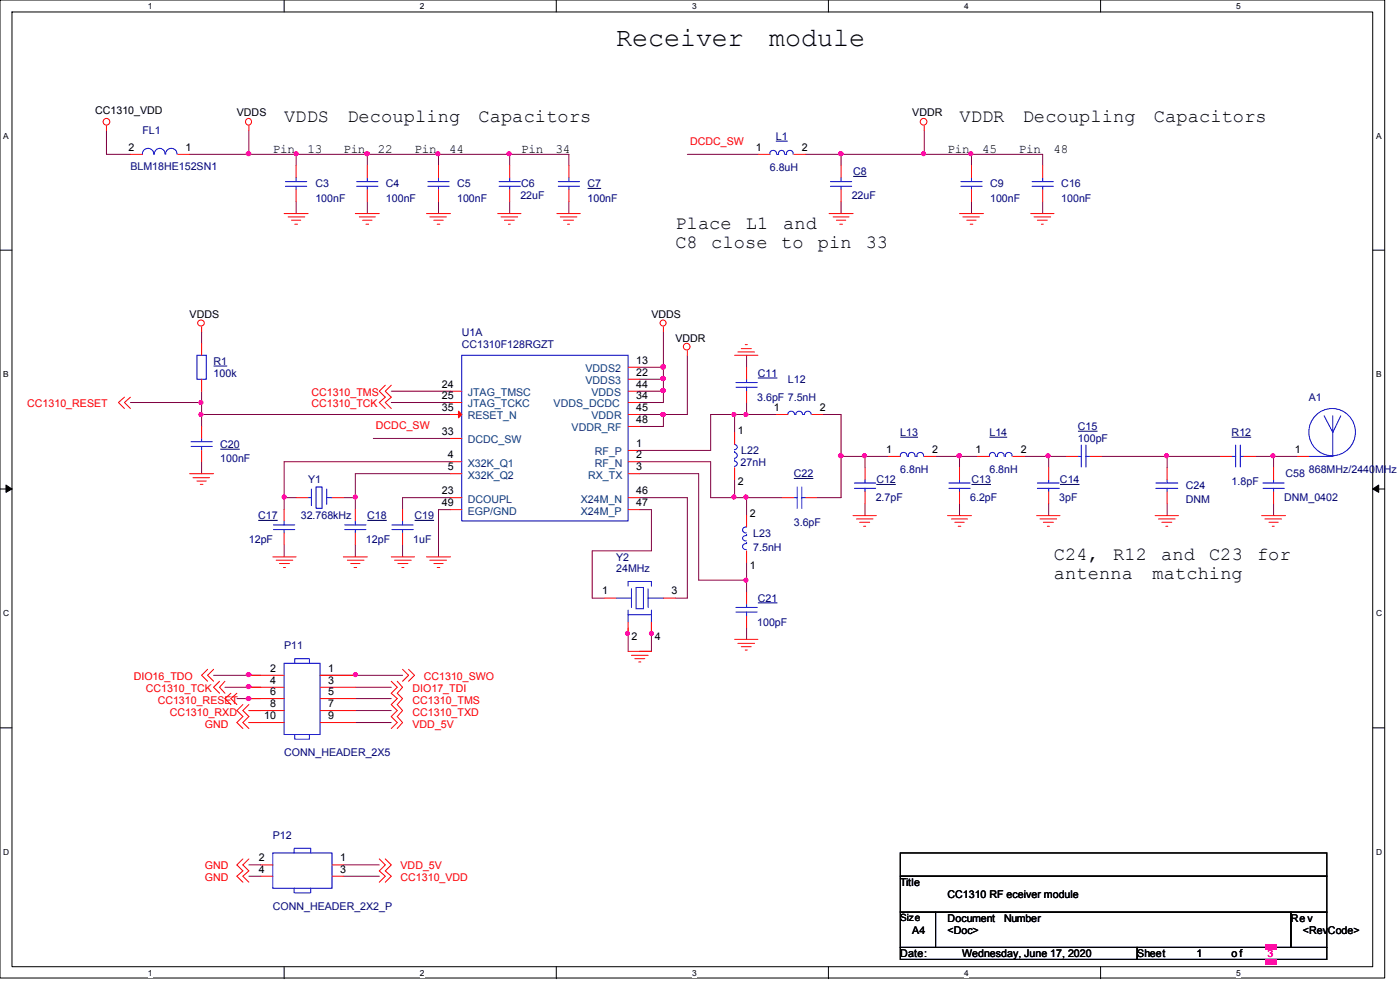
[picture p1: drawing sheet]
<svg xmlns="http://www.w3.org/2000/svg" width="297mm" height="210mm" viewBox="0 0 297 210" stroke-linecap="round" stroke-linejoin="round" font-family="sans-serif">
<path d="M0 0h293.8v207.5h-293.8zM2.5 2.5h288.7v202.6h-288.7z" fill="none" stroke="#000" stroke-width=".21"/>
<g fill="#fff">
<path d="M31.3 .3h1v2h-1z"/>
<path d="M31.3 205.3h1v2h-1z"/>
</g>
<path d="M60.3 0v2.5M60.3 205.1v2.5" fill="none" stroke="#000" stroke-width=".21"/>
<g fill="#fff">
<path d="M89.1 .3h1v2h-1z"/>
<path d="M89.1 205.3h1v2h-1z"/>
</g>
<path d="M118 0v2.5M118 205.1v2.5" fill="none" stroke="#000" stroke-width=".21"/>
<g fill="#fff">
<path d="M146.8 .3h1v2h-1z"/>
<path d="M146.8 205.3h1v2h-1z"/>
</g>
<path d="M175.7 0v2.5M175.7 205.1v2.5" fill="none" stroke="#000" stroke-width=".21"/>
<g fill="#fff">
<path d="M204.5 .3h1v2h-1z"/>
<path d="M204.5 205.3h1v2h-1z"/>
</g>
<path d="M233.5 0v2.5M233.5 205.1v2.5" fill="none" stroke="#000" stroke-width=".21"/>
<g fill="#fff">
<path d="M262.3 .3h1v2h-1z"/>
<path d="M262.3 205.3h1v2h-1z"/>
<path d="M.7 27.8h1.2v2h-1.2z"/>
<path d="M291.9 27.8h1.2v2h-1.2z"/>
<path d="M.7 78.3h1.2v2h-1.2z"/>
<path d="M291.9 78.3h1.2v2h-1.2z"/>
</g>
<path d="M0 53.1h2.5M291.2 53.1h2.6" fill="none" stroke="#000" stroke-width=".21"/>
<g fill="#fff">
<path d="M.7 129h1.3v2h-1.3z"/>
<path d="M291.9 129h1.3v2h-1.3z"/>
</g>
<path d="M0 103.7h2.5M291.2 103.7h2.6" fill="none" stroke="#000" stroke-width=".21"/>
<path d="M1.3 102.9l1.2 .8-1.2 .7zM291.2 103.7l1.3-.8v1.5z" fill="#000" stroke="#000" stroke-width=".21"/>
<g fill="#fff">
<path d="M.7 179.7h1.3v1.9h-1.3z"/>
<path d="M291.9 179.7h1.3v1.9h-1.3z"/>
</g>
<path d="M0 154.4h2.5M291.2 154.4h2.6M191 180.9h90.5v5h-90.5zM191 185.9h90.5v7.6h-90.5zM191 193.5h7.5v7.5h-7.5zM198.5 193.5h75.4v7.5h-75.4zM273.9 193.5h7.6v7.5h-7.6zM191 201h50.2v2.5h-50.2zM241.2 201h40.3v2.5h-40.3z" fill="none" stroke="#000" stroke-width=".21"/>
<g fill="none" stroke="#800040" stroke-width=".21">
<path d="M22.6 27.7v5h5.1M40.2 32.7h12.6M52.8 27.7v5M52.8 32.7h10M62.8 32.7v2.4M62.8 32.7h15.1M77.9 32.7h15.1M77.9 32.7v2.4M93 32.7h15.1M93 32.7v2.4M108.1 32.7h12.6v2.4M108.1 32.7v2.4"/>
<path d="M145.8 32.7h15M170.9 32.7h7.5M178.4 32.7v2.4M178.4 32.7h17.7M196.1 32.7h10M196.1 27.7v5M206.1 32.7h15.1v2.4M206.1 32.7v2.4M62.8 42.8v2.5M77.9 42.8v2.5M93 42.8v2.5M108.1 42.8v2.5"/>
<path d="M120.7 42.8v2.5M178.4 42.8v2.5M206.1 42.8v2.5M221.2 42.8v2.5M42.8 70.4v2.4M135.7 77.9h5M140.7 70.4v7.5M140.7 77.9v2.5M145.8 75.4v12.5h-5.1M158.4 75.4v2.5M27.7 85.4h15.1M42.8 83v2.4"/>
<path d="M42.8 97.9v2.6M42.8 87.9h52.8M42.8 87.9v2.6M42.8 85.4v2.5M79.2 93h16.4M83 83h12.6M83 85.4h12.6M95.6 97.9h-35.3v7.7M135.7 97.9h15.1v7.7h5M135.7 80.4h5M135.7 83h5M135.7 87.9h5"/>
<path d="M140.7 83v2.4h-5M140.7 80.4v2.6M140.7 87.9v2.6h-5M155.8 87.9h-5v7.6h-15.1M155.8 87.9v3.8M155.8 87.9h2.6M158.4 87.9h6.2M158.4 85.4v2.5M174.6 87.9h3.8v8.9M178.4 96.8v8.8h-5.1M178.4 96.8h5.1M183.5 96.8v2.4"/>
<path d="M183.5 96.8h4.9M198.5 96.8h5.1M203.6 96.8h3.8M203.6 96.8v2.4M217.4 96.8h5.1M222.5 96.8h3.6M222.5 96.8v2.4M233.8 96.8h13.8M247.6 96.8v2.4M247.6 96.8h11.3M266.4 96.8h3.8M270.2 96.8h4.9"/>
<path d="M270.2 96.8v2.4M60.3 105.6h2.5M60.3 105.6v2.5M60.3 115.6v2.5M72.8 105.6h2.6M75.4 105.6v2.5M75.4 115.6v2.5M85.4 115.6v2.5M95.6 108.1h-2.6v10M95.6 100.5h-20.2v5.1M95.6 105.6h-10.2v2.5M135.7 105.6h10.1v21.3h-2.5"/>
<path d="M135.7 108.1h2.5v8.8h-12.6v10h2.6M135.7 100.5h12.5v22.6h10.2M155.8 101.8v3.8M155.8 105.6h2.6M158.4 105.6v3.8M158.4 105.6h7.5M158.4 119.4v3.7M183.5 106.8v2.6M203.6 106.8v2.6M222.5 106.8v2.6M247.6 106.8v2.6M270.2 106.8v2.6"/>
<path d="M133.3 133.2v5M138.2 132v6.2h-2.5M158.4 123.1v2.5M158.4 133.2v2.4M45.3 143.2h10M47.7 145.8h7.6M50.3 148.2h5M52.8 150.7h2.5M52.8 153.3h2.5M67.9 143.2h17.5M75.4 145.8h7.6M75.4 148.2h7.6"/>
<path d="M75.4 150.7h7.6M75.4 153.3h7.6M52.8 183.5h2.5M52.8 185.9h2.5M72.8 183.5h7.7M72.8 185.9h7.7"/>
</g>
<g fill="#f0f" stroke="#f0f" stroke-width=".21">
<circle cx="206" cy="32.6" r=".42"/>
<circle cx="158.2" cy="87.9" r=".42"/>
<circle cx="178.4" cy="96.7" r=".46"/>
<circle cx="183.4" cy="96.7" r=".42"/>
<circle cx="60.3" cy="105.4" r=".42"/>
<circle cx="75.4" cy="105.4" r=".42"/>
<circle cx="42.6" cy="87.9" r=".42"/>
<circle cx="140.7" cy="80.3" r=".46"/>
<circle cx="140.7" cy="77.8" r=".49"/>
<circle cx="140.7" cy="82.8" r=".46"/>
<circle cx="140.7" cy="87.9" r=".46"/>
<circle cx="108" cy="32.6" r=".42"/>
<circle cx="92.9" cy="32.6" r=".42"/>
<circle cx="77.9" cy="32.6" r=".46"/>
<circle cx="62.8" cy="32.6" r=".42"/>
<circle cx="52.8" cy="32.6" r=".46"/>
<circle cx="195.9" cy="32.6" r=".42"/>
<circle cx="178.4" cy="32.6" r=".46"/>
<circle cx="138.2" cy="134.4" r=".42"/>
<circle cx="158.2" cy="105.4" r=".42"/>
<circle cx="158.2" cy="123.1" r=".42"/>
<circle cx="155.7" cy="87.9" r=".42"/>
<circle cx="155.7" cy="105.4" r=".42"/>
<circle cx="270" cy="96.7" r=".42"/>
<circle cx="222.3" cy="96.7" r=".42"/>
<circle cx="42.6" cy="85.4" r=".42"/>
<circle cx="247.5" cy="96.7" r=".42"/>
<circle cx="203.5" cy="96.7" r=".46"/>
<circle cx="133.1" cy="134.4" r=".42"/>
<circle cx="52.8" cy="143.1" r=".46"/>
<circle cx="52.8" cy="145.6" r=".46"/>
<circle cx="52.8" cy="148.2" r=".46"/>
<circle cx="75.4" cy="143.1" r=".42"/>
</g>
<g fill="none" stroke="#f00" stroke-width=".21">
<path d="M22.6 26.7v1M52.8 26.7v1M196.1 26.7v1M60.3 45.3h5.1M61.1 46h3.6M61.8 46.7h2M62.5 47.6h.6M75.4 45.3h5.1M76.2 46h3.4M76.9 46.7h2M77.6 47.6h.6M90.5 45.3h5.1"/>
<path d="M91.2 46h3.5M92 46.7h2M92.7 47.6h.6M105.6 45.3h4.9M106.3 46h3.5M107 46.7h2.1M107.8 47.6h.5M118.2 45.3h4.9M118.9 46h3.5M119.6 46.7h2.1M120.4 47.6h.4M175.9 45.3h5.1"/>
<path d="M176.7 46h3.4M177.4 46.7h2M178.1 47.6h.6M203.6 45.3h5M204.3 46h3.5M205.1 46.7h2M205.8 47.6h.6M218.7 45.3h4.9M219.4 46h3.5M220.1 46.7h2.1M220.9 47.6h.4M42.8 69.3v1.1"/>
<path d="M140.7 69.3v1.1M145.8 74.4v1M155.8 75.4h5M156.5 74.7h3.6M157.3 74h2.1M158.1 73.1h.4M26.4 84.3l-1.3 1.1 1.3 1.3M27.7 84.3l-1.3 1.1 1.3 1.3M81.7 81.7l-1.2 1.3 1.2 1.3-1.2 1.1 1.2 1.3M83 81.7l-1.3 1.3 1.3 1.3-1.3 1.1 1.3 1.3M40.2 100.5h5.1M40.9 101.3h3.6"/>
<path d="M41.8 102h2M42.5 102.7h.6M57.9 118.1h4.9M58.6 118.8h3.5M59.3 119.5h2.1M72.8 118.1h5.1M73.7 118.8h3.5M74.4 119.5h2M83 118.1h4.9M83.7 118.8h3.5M84.4 119.5h2.1M90.5 118.1h5.1"/>
<path d="M91.2 118.8h3.5M92 119.5h2M181 109.4h4.9M181.7 110.1h3.5M182.4 110.8h2.1M183.2 111.6h.4M201 109.4h5.1M201.9 110.1h3.3M202.6 110.8h1.9M203.3 111.6h.5M219.9 109.4h5M220.6 110.1h3.6"/>
<path d="M221.3 110.8h2.2M222.2 111.6h.4M245.1 109.4h4.9M245.8 110.1h3.5M246.5 110.8h2.1M247.3 111.6h.4M267.6 109.4h5.1M268.3 110.1h3.6M269.2 110.8h2M269.9 111.6h.4M60.1 120.4h.5M75.1 120.4h.6"/>
<path d="M85.3 120.4h.4M92.7 120.4h.6M133.3 138.2h4.9M134 139h3.5M134.7 139.7h2.1M155.8 135.6h5M156.5 136.5h3.6M157.3 137.2h2.1M158.1 137.9h.4M44 142l-1.2 1.2 1.2 1.3M45.3 142l-1.3 1.2 1.3 1.3M46.6 144.5l-1.3 1.3 1.3 1.3"/>
<path d="M47.7 144.5l-1.1 1.3 1.1 1.3M49 147.1l-1.3 1.1 1.3 1.3M50.3 147.1l-1.3 1.1 1.3 1.3M51.5 149.5l-1.2 1.2 1.2 1.3-1.2 1.3 1.2 1.2M52.8 149.5l-1.3 1.2 1.3 1.3-1.3 1.3 1.3 1.2M83 144.5l1.3 1.3-1.3 1.3 1.3 1.1-1.3 1.3 1.3 1.2-1.3 1.3 1.3 1.3-1.3 1.2M84.3 144.5l1.1 1.3-1.1 1.3 1.1 1.1-1.1 1.3 1.1 1.2-1.1 1.3 1.1 1.3-1.1 1.2M85.4 142l1.3 1.2-1.3 1.3M86.7 142l1.2 1.2-1.2 1.3M135.5 140.4h.4M51.5 182.2l-1.2 1.3 1.2 1.2-1.2 1.2 1.2 1.2M52.8 182.2l-1.3 1.3 1.3 1.2-1.3 1.2 1.3 1.2"/>
<path d="M80.5 182.2l1.2 1.3-1.2 1.2 1.2 1.2-1.2 1.2M81.7 182.2l1.3 1.3-1.3 1.2 1.3 1.2-1.3 1.2"/>
<circle cx="22.6" cy="25.8" r=".71"/>
<circle cx="52.7" cy="25.8" r=".67"/>
<circle cx="195.9" cy="25.8" r=".71"/>
<circle cx="42.7" cy="68.5" r=".68"/>
<circle cx="140.7" cy="68.5" r=".63"/>
<circle cx="145.7" cy="73.5" r=".71"/>
</g>
<g fill="#f0f">
<path d="M268.3 200.4h1.2v1.1h-1.2z"/>
<path d="M269.6 200.4h1.1v1.1h-1.1z"/>
<path d="M269.6 203.5h1.1v1.1h-1.1z"/>
<path d="M268.3 203.5h1.2v1.1h-1.2z"/>
</g>
<path d="M191 180.9h90.5v5h-90.5zM191 185.9h90.5v7.6h-90.5zM191 193.5h7.5v7.5h-7.5zM198.5 193.5h75.4v7.5h-75.4zM273.9 193.5h7.6v7.5h-7.6zM191 201h50.2v2.5h-50.2zM241.2 201h40.3v2.5h-40.3z" fill="none" stroke="#000" stroke-width=".21"/>
<g fill="#f0f">
<path d="M268.3 200.4h1.2v1.1h-1.2z"/>
<path d="M269.6 200.4h1.1v1.1h-1.1z"/>
<path d="M269.6 203.5h1.1v1.1h-1.1z"/>
<path d="M268.3 203.5h1.2v1.1h-1.2z"/>
</g>
<path d="M191 180.9h90.5v5h-90.5zM191 185.9h90.5v7.6h-90.5zM191 193.5h7.5v7.5h-7.5zM198.5 193.5h75.4v7.5h-75.4zM273.9 193.5h7.6v7.5h-7.6zM191 201h50.2v2.5h-50.2zM241.2 201h40.3v2.5h-40.3z" fill="none" stroke="#000" stroke-width=".21"/>
<g fill="#f0f">
<path d="M268.3 200.4h1.2v1.1h-1.2z"/>
<path d="M269.6 200.4h1.1v1.1h-1.1z"/>
<path d="M269.6 203.5h1.1v1.1h-1.1z"/>
<path d="M268.3 203.5h1.2v1.1h-1.2z"/>
</g>
<g fill="none" stroke="#00f" stroke-width=".21">
<path d="M32.6 32.7a1.19 1.19 0 0 0-1.2-1.2 1.19 1.19 0 0 0-1.2 1.2M35 32.7a1.13 1.13 0 0 0-1.1-1.2 1.13 1.13 0 0 0-1.1 1.2M37.5 32.7a1.19 1.19 0 0 0-1.2-1.2 1.19 1.19 0 0 0-1.1 1.2M60.6 39.5h4.5M60.6 38.5h4.5M62.8 39.5v.7M62.8 37.7v.8M75.7 39.5h4.5M75.7 38.5h4.5M77.9 39.5v.7M77.9 37.7v.8M90.8 39.5h4.5"/>
<path d="M90.8 38.5h4.5M93 39.5v.7M93 37.7v.8M105.9 39.5h4.5M105.9 38.5h4.5M108.1 39.5v.7M108.1 37.7v.8M118.4 39.5h4.6M118.4 38.5h4.6M120.7 39.5v.7M120.7 37.7v.8M164.7 32.7a.69 .69 0 0 0-.7-.8 .69 .69 0 0 0-.6 .8"/>
<path d="M164.9 32.7h.3M166.4 32.7a.64 .64 0 0 0-.6-.8 .64 .64 0 0 0-.6 .8M166.6 32.7h.3M168.2 32.7a.69 .69 0 0 0-.7-.8 .69 .69 0 0 0-.6 .8M176.2 39.5h4.5M176.2 38.5h4.5M178.4 39.5v.7M178.4 37.7v.8M203.8 39.5h4.6M203.8 38.5h4.6M206.1 39.5v.7M206.1 37.7v.8"/>
<path d="M218.9 39.5h4.6M218.9 38.5h4.6M221.2 39.5v.7M221.2 37.7v.8M41.8 75.4h2v5h-2zM98 75.4h35.3v35.1h-35.3zM40.5 94.7h4.5M40.5 93.7h4.5M42.8 94.7v.8M42.8 93v.7M155.8 96a.63 .63 0 0 1 .6 .6 .63 .63 0 0 1-.6 .6M155.8 94.3a.56 .56 0 0 1 .6 .6 .56 .56 0 0 1-.6 .5"/>
<path d="M155.8 97.5v.3a.56 .56 0 0 1 .6 .6 .56 .56 0 0 1-.6 .5M155.8 95.7v.3M156.1 82.1h4.5M156.1 81.1h4.5M158.4 82.1v.9M158.4 80.4v.7M168.5 87.9a.7 .7 0 0 0-.7-.7 .7 .7 0 0 0-.7 .7M170.2 87.9a.7 .7 0 0 0-.7-.7 .7 .7 0 0 0-.7 .7h-.1M172.1 87.9a.7 .7 0 0 0-.7-.7 .7 .7 0 0 0-.7 .7h-.3M192.4 96.8a.69 .69 0 0 0-.7-.8 .69 .69 0 0 0-.7 .8M192.5 96.8h.2M194.1 96.8a.69 .69 0 0 0-.7-.8 .69 .69 0 0 0-.7 .8"/>
<path d="M195.9 96.8a.7 .7 0 0 0-.7-.8 .7 .7 0 0 0-.7 .8h-.3M211.2 96.8a.63 .63 0 0 0-.7-.8 .63 .63 0 0 0-.6 .8M213 96.8a.7 .7 0 0 0-.7-.8 .7 .7 0 0 0-.7 .8h-.3M214.7 96.8a.7 .7 0 0 0-.7-.8 .7 .7 0 0 0-.7 .8h-.1M228.7 96.8h.7M229.4 94.4v4.7M230.4 94.4v4.7M230.4 96.8h.8M261.3 96.8h.8M262.1 94.4v4.7M263.1 94.4v4.7M263.1 96.8h.7"/>
<path d="M280.9 88.2l1.8 3.5 1.7-3.5M282.7 88.2v8.6h-5M58 112.3h4.5M58 111.4h4.5M60.3 112.3v.7M60.3 110.5v.9M65.4 105.6h.7M65.4 107.3h.1M66.1 103.7v3.3M66.1 105.6h.1M66.1 107h.1M66.1 107v.3"/>
<path d="M66.1 107.3h.1M67.1 103.3h1.2v4.5h-1.2zM69.3 107h.1M69.3 105.6h1.1M69.3 103.7v3.1M69.3 106.8h.1M69.3 106.8v.2M70.2 107h.1M70.4 105.6h.1M73.1 112.3h4.5M73.1 111.4h4.5M75.4 112.3v.7"/>
<path d="M75.4 110.5v.9M83.1 112.3h4.6M83.1 111.4h4.6M85.4 112.3v.7M85.4 110.5v.9M158.4 111.8a.65 .65 0 0 0-.9 .6 .65 .65 0 0 0 .8 .6M158.4 113.3v.3a.6 .6 0 0 0-.9 .5 .6 .6 0 0 0 .8 .6M158.4 115v.3a.65 .65 0 0 0-.9 .6 .65 .65 0 0 0 .8 .7M168.4 105.6h.7M169.1 103.3v4.5M170.1 103.3v4.5M170.1 105.6h.8"/>
<path d="M181.3 103.6h4.5M181.3 102.5h4.5M183.5 103.6v.7M183.5 101.8v.7M201.3 103.6h4.5M201.3 102.5h4.5M203.6 103.6v.7M203.6 101.8v.7M220.1 103.6h4.6M220.1 102.5h4.6M222.5 103.6v.7M222.5 101.8v.7"/>
<path d="M245.2 103.6h4.7M245.2 102.5h4.7M247.6 103.6v.7M247.6 101.8v.7M267.9 103.6h4.5M267.9 102.5h4.5M270.2 103.6v.7M270.2 101.8v.7M130.7 126.9h3.3M133.3 130.4h4.9M133.3 124.3v-1h4.9v1M133.3 129.4v2.6"/>
<path d="M133.3 128.7h.1M133.3 130.4h.1M134 128.7h.1M134 126.9h.1M134 128.4h.1M134 124.9v4M134.9 124.6h1.6v4.5h-1.6zM137.2 128.4h.1M137.2 128.1h.1M137.5 126.9h3.2M137.5 124.9v4M137.9 128.4h.1"/>
<path d="M138.2 129.4v2.6M156.1 129.8h4.5M156.1 128.9h4.5M158.4 129.8v.9M158.4 128.1v.8M60.3 140.7h7.6v15.1h-7.6zM62.5 140.7v-1h3.1v1M62.5 155.8v1h3.1v-1M57.9 180.9h12.5v7.5h-12.5zM62.4 180.9v-1h3.5v1M62.4 188.4v1h3.5v-1"/>
<circle cx="282.6" cy="91.7" r="5"/>
</g>
<g fill="none" stroke="#000080" stroke-width=".21">
<path d="M124.6 40h2.9M164.6 29.9h2.5M181 37.4h2.9M45.3 77.6h2.9M46.7 95.3h4.2M160.8 80.2h4.1M191 92.7h3.8M209.9 92.7h3.8M228.7 91.5h4.1M261.3 92.7h4.1M54.8 110.4h4.1M77.9 110.4h4.2"/>
<path d="M87.9 110.4h4.2M168.4 101.5h4.1M185.9 102.8h4.1M206.1 102.8h4.1M224.9 102.8h4.1M160.8 127.9h4.1"/>
</g>
<g fill="none" stroke="#f00" stroke-width=".21">
<path d="M27.7 32.7h2.5M37.7 32.7h2.5M62.8 35.1v2.6M77.9 35.1v2.6M93 35.1v2.6M108.1 35.1v2.6M120.7 35.1v2.6M160.8 32.7h2.5M168.4 32.7h2.5M178.4 35.1v2.6M206.1 35.1v2.6M221.2 35.1v2.6"/>
<path d="M62.8 40.2v2.6M77.9 40.2v2.6M93 40.2v2.6M108.1 40.2v2.6M120.7 40.2v2.6M178.4 40.2v2.6M206.1 40.2v2.6M221.2 40.2v2.6M42.8 72.8v2.6M133.3 77.9h2.4M158.4 77.9v2.5M42.8 80.4v2.6"/>
<path d="M42.8 90.5v2.5M42.8 95.5v2.4M95.6 83h2.4M95.6 85.4h2.4M95.6 87.9h2.4M95.6 93h2.4M95.6 97.9h2.4M133.3 80.4h2.4M133.3 83h2.4M133.3 85.4h2.4M133.3 87.9h2.4M133.3 90.5h2.4"/>
<path d="M133.3 95.5h2.4M133.3 97.9h2.4M155.8 91.7v2.6M155.8 99.2v2.6M158.4 83v2.4M164.6 87.9h2.5M172.2 87.9h2.4M183.5 99.2v2.6M188.4 96.8h2.6M196.1 96.8h2.4M203.6 99.2v2.6M207.4 96.8h2.5"/>
<path d="M214.8 96.8h2.6M222.5 99.2v2.6M226.1 96.8h2.6M231.2 96.8h2.6M247.6 99.2v2.6M258.9 96.8h2.4M263.8 96.8h2.6M270.2 99.2v2.6M275.1 96.8h2.6M60.3 108.1v2.4M60.3 113v2.6M62.8 105.6h2.6"/>
<path d="M70.4 105.6h2.4M75.4 108.1v2.4M75.4 113v2.6M85.4 108.1v2.4M85.4 113v2.6M95.6 105.6h2.4M95.6 108.1h2.4M95.6 100.5h2.4M133.3 100.5h2.4M133.3 105.6h2.4M133.3 108.1h2.4M158.4 116.9v2.5"/>
<path d="M158.4 109.4v2.4M165.9 105.6h2.5M170.9 105.6h2.4M183.5 104.3v2.5M203.6 104.3v2.5M222.5 104.3v2.5M247.6 104.3v2.5M270.2 104.3v2.5M128.2 126.9h2.5M133.3 132v2.5M138.2 132v2.5M140.7 126.9h2.6"/>
<path d="M158.4 125.6v2.5M158.4 130.7v2.5M52.8 143.2h7.5M52.8 145.8h7.5M52.8 148.2h7.5M52.8 150.7h7.5M52.8 153.3h7.5M67.9 143.2h7.5M67.9 145.8h7.5M67.9 148.2h7.5M67.9 150.7h7.5M67.9 153.3h7.5"/>
<path d="M55.3 183.5h2.6M55.3 185.9h2.6M70.4 183.5h2.4M70.4 185.9h2.4"/>
</g>
<path d="M97.3 87.2l.7 .7-.7 .7z" fill="#f00" stroke="#f00" stroke-width=".21"/>
<g fill="#f0f" stroke="#f0f" stroke-width=".21">
<circle cx="206" cy="32.6" r=".42"/>
<circle cx="158.2" cy="87.9" r=".42"/>
<circle cx="178.4" cy="96.7" r=".46"/>
<circle cx="183.4" cy="96.7" r=".42"/>
<circle cx="60.3" cy="105.4" r=".42"/>
<circle cx="75.4" cy="105.4" r=".42"/>
<circle cx="42.6" cy="87.9" r=".42"/>
<circle cx="140.7" cy="80.3" r=".46"/>
<circle cx="140.7" cy="77.8" r=".49"/>
<circle cx="140.7" cy="82.8" r=".46"/>
<circle cx="140.7" cy="87.9" r=".46"/>
<circle cx="108" cy="32.6" r=".42"/>
<circle cx="92.9" cy="32.6" r=".42"/>
<circle cx="77.9" cy="32.6" r=".46"/>
<circle cx="62.8" cy="32.6" r=".42"/>
<circle cx="52.8" cy="32.6" r=".46"/>
<circle cx="195.9" cy="32.6" r=".42"/>
<circle cx="178.4" cy="32.6" r=".46"/>
<circle cx="138.2" cy="134.4" r=".42"/>
<circle cx="158.2" cy="105.4" r=".42"/>
<circle cx="158.2" cy="123.1" r=".42"/>
<circle cx="155.7" cy="87.9" r=".42"/>
<circle cx="155.7" cy="105.4" r=".42"/>
<circle cx="270" cy="96.7" r=".42"/>
<circle cx="222.3" cy="96.7" r=".42"/>
<circle cx="42.6" cy="85.4" r=".42"/>
<circle cx="247.5" cy="96.7" r=".42"/>
<circle cx="203.5" cy="96.7" r=".46"/>
<circle cx="133.1" cy="134.4" r=".42"/>
<circle cx="52.8" cy="143.1" r=".46"/>
<circle cx="52.8" cy="145.6" r=".46"/>
<circle cx="52.8" cy="148.2" r=".46"/>
<circle cx="75.4" cy="143.1" r=".42"/>
</g>
<g font-size="5.6">
<text x="130.7" y="9.8">Receiver</text>
<text x="163.2" y="9.8">module</text>
</g>
<g font-size="4">
<text x="60.3" y="25.9">VDDS</text>
<text x="73.7" y="25.9">Decoupling</text>
<text x="101.5" y="25.9">Capacitors</text>
<text x="203.6" y="25.9">VDDR</text>
<text x="217" y="25.9">Decoupling</text>
<text x="244.8" y="25.9">Capacitors</text>
<text x="143.3" y="48.6">Place</text>
<text x="143.3" y="52.5">C8</text>
<text x="150.9" y="52.5">close</text>
<text x="158.2" y="48.6">L1</text>
<text x="165.7" y="52.5">to</text>
<text x="166.2" y="48.6">and</text>
<text x="173.5" y="52.5">pin</text>
<text x="183.7" y="52.5">33</text>
<text x="223.6" y="118.9">C24,</text>
<text x="236.2" y="118.9">R12</text>
<text x="246.3" y="118.9">and</text>
<text x="256.5" y="118.9">C23</text>
<text x="266.7" y="118.9">for</text>
<text x="223.6" y="122.8">antenna</text>
<text x="244.5" y="122.8">matching</text>
</g>
<g font-size="2.7">
<text x="57.9" y="32.4">Pin</text>
<text x="65.2" y="32.4">13</text>
<text x="72.8" y="32.4">Pin</text>
<text x="80.2" y="32.4">22</text>
<text x="87.9" y="32.4">Pin</text>
<text x="95.3" y="32.4">44</text>
<text x="110.5" y="32.4">Pin</text>
<text x="117.9" y="32.4">34</text>
<text x="201" y="32.4">Pin</text>
<text x="208.4" y="32.4">45</text>
<text x="216.1" y="32.4">Pin</text>
<text x="223.5" y="32.4">48</text>
</g>
<g font-size="2.3">
<text x="20.2" y="24.2">CC1310_VDD</text>
<text x="50.3" y="24.6">VDDS</text>
<text x="193.5" y="24.6">VDDR</text>
<text x="27.2" y="32">2</text>
<text x="39.4" y="32">1</text>
<text x="160.4" y="32">1</text>
<text x="170.1" y="32">2</text>
<text x="40.2" y="67.4">VDDS</text>
<text x="138.2" y="67.4">VDDS</text>
<text x="134.9" y="77.1">13</text>
<text x="143.3" y="72.5">VDDR</text>
<text x="93.7" y="82.2">24</text>
<text x="134.9" y="79.7">22</text>
<text x="134.9" y="82.2">44</text>
<text x="93.7" y="84.6">25</text>
<text x="93.7" y="87.1">35</text>
<text x="134.9" y="84.6">34</text>
<text x="134.9" y="87.1">45</text>
<text x="134.9" y="89.7">48</text>
<text x="164.2" y="87.1">1</text>
<text x="173.9" y="87.1">2</text>
<text x="93.7" y="92.2">33</text>
<text x="134.9" y="94.8">1</text>
<text x="156.5" y="92.1">1</text>
<text x="95" y="97.2">4</text>
<text x="95" y="99.7">5</text>
<text x="134.9" y="99.7">3</text>
<text x="134.9" y="97.2">2</text>
<text x="188" y="96">1</text>
<text x="197.8" y="96">2</text>
<text x="206.9" y="96">1</text>
<text x="216.5" y="96">2</text>
<text x="274.7" y="96">1</text>
<text x="93.7" y="104.8">23</text>
<text x="93.7" y="107.3">49</text>
<text x="134.9" y="104.8">46</text>
<text x="134.9" y="107.3">47</text>
<text x="156.5" y="103">2</text>
<text x="159.1" y="109.6">2</text>
<text x="159.1" y="120.6">1</text>
<text x="127.8" y="126.1">1</text>
<text x="142.4" y="126.1">3</text>
<text x="134" y="135.7">2</text>
<text x="138.9" y="135.7">4</text>
<text x="57.3" y="142.5">2</text>
<text x="69.6" y="142.5">1</text>
<text x="57.3" y="145">4</text>
<text x="57.3" y="147.4">6</text>
<text x="57.3" y="149.9">8</text>
<text x="69.6" y="145">3</text>
<text x="69.6" y="147.4">5</text>
<text x="69.6" y="149.9">7</text>
<text x="56" y="152.5">10</text>
<text x="69.6" y="152.5">9</text>
<text x="54.9" y="182.7">2</text>
<text x="54.9" y="185.1">4</text>
<text x="72.1" y="182.7">1</text>
<text x="72.1" y="185.1">3</text>
<text x="191" y="187.9">Title</text>
<text x="201" y="190.5">CC1310 RF eceiver module</text>
<text x="201" y="195.5">Document</text>
<text x="213" y="195.5">Number</text>
<text x="273.8" y="195.5">Re v</text>
<text x="191" y="203">Date:</text>
<text x="193.5" y="198.1">A4</text>
<text x="201" y="198.1">&lt;Doc&gt;</text>
<text x="204.1" y="203">Wednesday, June 17, 2020</text>
<text x="241.2" y="203">Sheet</text>
<text x="253.8" y="203">1</text>
<text x="261.3" y="203">o f</text>
<text x="276.4" y="198.1">&lt;RevCode&gt;</text>
</g>
<g font-size="2.3" fill="#000080">
<text x="30.2" y="28.4">FL1</text>
<text x="164.6" y="29.7">L1</text>
<text x="27.7" y="36.1">BLM18HE152SN1</text>
<text x="66.9" y="39.7">C3</text>
<text x="81.9" y="39.7">C4</text>
<text x="97" y="39.7">C5</text>
<text x="110.5" y="39.7">C6</text>
<text x="124.6" y="39.7">C7</text>
<text x="163.3" y="36.2">6.8uH</text>
<text x="181" y="37.2">C8</text>
<text x="210" y="39.7">C9</text>
<text x="225.2" y="39.7">C16</text>
<text x="66.9" y="42.8">100nF</text>
<text x="81.9" y="42.8">100nF</text>
<text x="97" y="42.8">100nF</text>
<text x="110.4" y="42.3">22uF</text>
<text x="124.6" y="42.8">100nF</text>
<text x="180.7" y="42.3">22uF</text>
<text x="210" y="42.8">100nF</text>
<text x="225.2" y="42.8">100nF</text>
<text x="98" y="71.2">U1A</text>
<text x="45.3" y="77.4">R1</text>
<text x="98" y="73.7">CC1310F128RGZT</text>
<text x="45.3" y="79.9">100k</text>
<text x="160.8" y="79.9">C11</text>
<text x="167.1" y="81.2">L12</text>
<text x="160.6" y="85">3.6pF 7.5nH</text>
<text x="277.7" y="85">A1</text>
<text x="46.7" y="95">C20</text>
<text x="191" y="92.5">L13</text>
<text x="209.9" y="92.5">L14</text>
<text x="228.7" y="91.2">C15</text>
<text x="228.7" y="93.8">100pF</text>
<text x="261.3" y="92.5">R12</text>
<text x="46.7" y="98">100nF</text>
<text x="157.1" y="98.9">27nH</text>
<text x="157.3" y="96.3">L22</text>
<text x="168.4" y="101.3">C22</text>
<text x="191" y="100.3">6.8nH</text>
<text x="209.9" y="100.3">6.8nH</text>
<text x="272.7" y="101.3">C58</text>
<text x="277.7" y="100.3">868MHz/2440MHz</text>
<text x="65.4" y="102.5">Y1</text>
<text x="185.8" y="106.3">2.7pF</text>
<text x="185.9" y="102.5">C12</text>
<text x="205.8" y="106.3">6.2pF</text>
<text x="206.1" y="102.5">C13</text>
<text x="224.7" y="106.3">3pF</text>
<text x="224.9" y="102.5">C14</text>
<text x="251.5" y="103.8">C24</text>
<text x="251.5" y="106.8">DNM</text>
<text x="261.3" y="102.8">1.8pF</text>
<text x="272.4" y="106.3">DNM_0402</text>
<text x="54.8" y="110.1">C17</text>
<text x="63.8" y="110.1">32.768kHz</text>
<text x="77.9" y="110.1">C18</text>
<text x="87.9" y="110.1">C19</text>
<text x="159.8" y="113.8">L23</text>
<text x="168.4" y="111.6">3.6pF</text>
<text x="52.8" y="115.1">12pF</text>
<text x="77.6" y="115.1">12pF</text>
<text x="87.7" y="115.1">1uF</text>
<text x="130.7" y="118.9">Y2</text>
<text x="159.8" y="116.9">7.5nH</text>
<text x="130.7" y="121.4">24MHz</text>
<text x="160.8" y="127.6">C21</text>
<text x="60.3" y="137.7">P11</text>
<text x="160.6" y="132.7">100pF</text>
<text x="60.3" y="160.4">CONN_HEADER_2X5</text>
<text x="57.9" y="177.9">P12</text>
<text x="57.9" y="193">CONN_HEADER_2X2_P</text>
</g>
<g font-size="2.3" fill="#f00">
<text x="146.4" y="30.7">DCDC_SW</text>
<text x="66.1" y="83.9">CC1310_TMS</text>
<text x="5.8" y="86.4">CC1310_RESET</text>
<text x="66.1" y="86.4">CC1310_TCK</text>
<text x="79.8" y="91">DCDC_SW</text>
<text x="28.4" y="144.3">DIO16_TDO</text>
<text x="30.9" y="146.7">CC1310_TCK</text>
<text x="33.5" y="149.2">CC1310_RESET</text>
<text x="87.5" y="146.7">DIO17_TDI</text>
<text x="87.5" y="149.2">CC1310_TMS</text>
<text x="89.9" y="144.3">CC1310_SWO</text>
<text x="36" y="151.8">CC1310_RXD</text>
<text x="43.5" y="154.3">GND</text>
<text x="87.5" y="151.8">CC1310_TXD</text>
<text x="87.5" y="154.3">VDD_5V</text>
<text x="43.5" y="184.4">GND</text>
<text x="85" y="184.4">VDD_5V</text>
<text x="43.5" y="186.9">GND</text>
<text x="85" y="186.9">CC1310_VDD</text>
</g>
<g font-size="2.3" fill="#004080">
<text x="124.2" y="79">VDDS2</text>
<text x="124.2" y="81.5">VDDS3</text>
<text x="99.2" y="84">JTAG_TMSC</text>
<text x="99.2" y="86.4">JTAG_TCKC</text>
<text x="99.2" y="89">RESET_N</text>
<text x="117.4" y="86.4">VDDS_DCDC</text>
<text x="125.5" y="84">VDDS</text>
<text x="125.5" y="89">VDDR</text>
<text x="99.2" y="94.1">DCDC_SW</text>
<text x="121.3" y="91.5">VDDR_RF</text>
<text x="99.2" y="99">X32K_Q1</text>
<text x="99.2" y="101.5">X32K_Q2</text>
<text x="124.8" y="101.5">RX_TX</text>
<text x="126.2" y="96.6">RF_P</text>
<text x="126.2" y="99">RF_N</text>
<text x="99.2" y="106.6">DCOUPL</text>
<text x="123.2" y="106.6">X24M_N</text>
<text x="99.2" y="109.2">EGP/GND</text>
<text x="123.2" y="109.2">X24M_P</text>
</g>
<text font-size="2.3" fill="#f0f" x="268.9" y="203">3</text>
<text font-size="2.1" x="191" y="195.4">Size</text>
<g font-size="1.8">
<text x="31.3" y="1.9">1</text>
<text x="89.1" y="1.9">2</text>
<text x="146.8" y="1.9">3</text>
<text x="204.5" y="1.9">4</text>
<text x="262.3" y="1.9">5</text>
<text x=".7" y="29.4">A</text>
<text x="291.9" y="29.4">A</text>
<text x=".7" y="79.9">B</text>
<text x="291.9" y="79.9">B</text>
<text x=".7" y="130.6">C</text>
<text x="291.9" y="130.6">C</text>
<text x=".7" y="181.3">D</text>
<text x="291.9" y="181.3">D</text>
<text x="31.3" y="206.9">1</text>
<text x="89.1" y="206.9">2</text>
<text x="146.8" y="206.9">3</text>
<text x="204.5" y="206.9">4</text>
<text x="262.3" y="206.9">5</text>
</g>
</svg>
